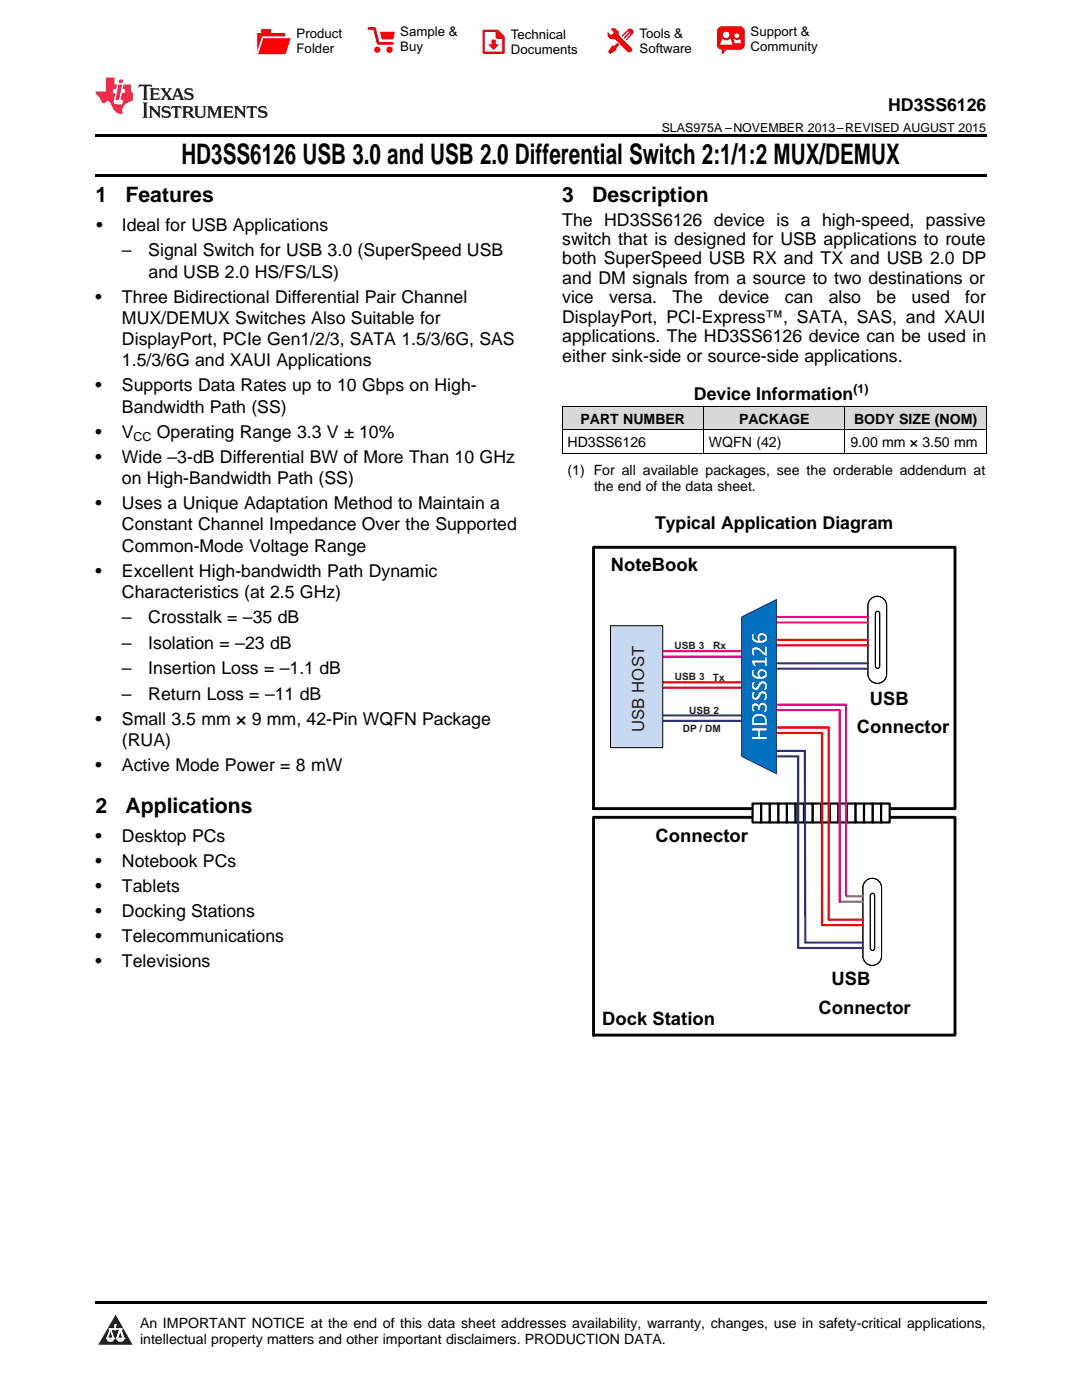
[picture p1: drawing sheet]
<svg xmlns="http://www.w3.org/2000/svg" width="216mm" height="279mm" viewBox="0 0 216 279" stroke-linecap="round" stroke-linejoin="round" font-family="sans-serif">
<g fill="#d8d8d8">
<path d="M112.2 81.2h28.2v4.6h-28.2z"/>
<path d="M140.4 81.2h28.2v4.6h-28.2z"/>
<path d="M168.6 81.2h28.2v4.6h-28.2z"/>
</g>
<path d="M23.1 262.4l3.4 6h-6.9z" fill="#231f20"/>
<path d="M21.4 267.1h1.2l-.3 .5h-.3a.55 .55 0 0 1-.6-.5z" fill-rule="evenodd" fill="#fff"/>
<path d="M21.4 267.1h1.2l-.3 .5h-.3a.55 .55 0 0 1-.6-.5z" fill="none" stroke="#231f20" stroke-width=".34"/>
<path d="M21.4 267.1l1.2 .1-.3 .4h-.5z" fill="none" stroke="#fff" stroke-width=".34"/>
<path d="M23 265.3h.1" fill="none" stroke="#fff" stroke-width=".34"/>
<path d="M23 264.4v.9z" fill="#fff"/>
<path d="M23 264.4v.9z" fill="none" stroke="#fff" stroke-width=".34"/>
<circle cx="23" cy="264.4" r=".17" fill="#fff"/>
<path d="M21.9 265.2h.1" fill="none" stroke="#fff" stroke-width=".34"/>
<path d="M21.9 265.2h2.3z" fill="#fff"/>
<path d="M21.9 265.2h2.3z" fill="none" stroke="#fff" stroke-width=".34"/>
<circle cx="24.2" cy="265.2" r=".17" fill="#fff"/>
<path d="M23.3 267.1h.1" fill="none" stroke="#fff" stroke-width=".34"/>
<path d="M24 265.2l-.7 1.9z" fill="#fff"/>
<path d="M24 265.2l-.7 1.9z" fill="none" stroke="#fff" stroke-width=".34"/>
<path d="M24 265.2l.7 1.9z" fill="#fff"/>
<path d="M24 265.2l.7 1.9z" fill="none" stroke="#fff" stroke-width=".34"/>
<path d="M24.6 267.1h.1" fill="none" stroke="#fff" stroke-width=".34"/>
<circle cx="21.4" cy="267.1" r=".17" fill="#fff"/>
<path d="M22.1 265.2l-.7 1.9z" fill="#fff"/>
<path d="M22.1 265.2l-.7 1.9z" fill="none" stroke="#fff" stroke-width=".34"/>
<path d="M22.1 265.2l.5 1.9z" fill="#fff"/>
<path d="M22.1 265.2l.5 1.9z" fill="none" stroke="#fff" stroke-width=".34"/>
<circle cx="22.6" cy="267.1" r=".17" fill="#fff"/>
<path d="M23.4 267.1h1.3a.65 .65 0 0 1-.7 .5 .65 .65 0 0 1-.6-.5z" fill-rule="evenodd" fill="#fff"/>
<path d="M23.4 267.1h1.3a.65 .65 0 0 1-.7 .5 .65 .65 0 0 1-.6-.5z" fill="none" stroke="#231f20" stroke-width=".34"/>
<path d="M23.4 267.1h1.3l-.4 .5h-.6z" fill="none" stroke="#fff" stroke-width=".34"/>
<path d="M23.3 267.1h.1" fill="none" stroke="#fff" stroke-width=".34"/>
<circle cx="24.7" cy="267.1" r=".17" fill="#fff"/>
<path d="M19 259.7h177.8v.5h-177.8z" fill="#000"/>
<path d="M118.4 109.2h72.2v52.2h-72.2zM118.4 163.1h72.2v43.5h-72.2z" fill="none" stroke="#000" stroke-width=".58"/>
<path d="M132.4 130h16.2" fill="none" stroke="#ed028c" stroke-width=".59"/>
<path d="M132.4 131.1h15.6" fill="none" stroke="#ed028c" stroke-width=".58"/>
<path d="M132.4 136.2h15.6M132.4 137.3h15.6" fill="none" stroke="#f00" stroke-width=".58"/>
<path d="M132.4 142.8h15.6M132.4 143.9h15.6" fill="none" stroke="#2e3092" stroke-width=".58"/>
<path d="M174.1 160.4h1.7v3.7h-1.7z" fill-rule="evenodd" fill="#fff"/>
<path d="M174.1 160.4h1.7v3.7h-1.7z" fill="none" stroke="#000" stroke-width=".43"/>
<path d="M172.4 160.4h1.7v3.7h-1.7z" fill-rule="evenodd" fill="#fff"/>
<path d="M172.4 160.4h1.7v3.7h-1.7z" fill="none" stroke="#000" stroke-width=".43"/>
<path d="M170.7 160.4h1.7v3.7h-1.7z" fill-rule="evenodd" fill="#fff"/>
<path d="M170.7 160.4h1.7v3.7h-1.7z" fill="none" stroke="#000" stroke-width=".43"/>
<path d="M169 160.4h1.7v3.7h-1.7z" fill-rule="evenodd" fill="#fff"/>
<path d="M169 160.4h1.7v3.7h-1.7z" fill="none" stroke="#000" stroke-width=".43"/>
<path d="M167.3 160.4h1.7v3.7h-1.7z" fill-rule="evenodd" fill="#fff"/>
<path d="M167.3 160.4h1.7v3.7h-1.7z" fill="none" stroke="#000" stroke-width=".43"/>
<path d="M165.6 160.4h1.7v3.7h-1.7z" fill-rule="evenodd" fill="#fff"/>
<path d="M165.6 160.4h1.7v3.7h-1.7z" fill="none" stroke="#000" stroke-width=".43"/>
<path d="M163.8 160.4h1.8v3.7h-1.8z" fill-rule="evenodd" fill="#fff"/>
<path d="M163.8 160.4h1.8v3.7h-1.8z" fill="none" stroke="#000" stroke-width=".43"/>
<path d="M162.1 160.4h1.7v3.7h-1.7z" fill-rule="evenodd" fill="#fff"/>
<path d="M162.1 160.4h1.7v3.7h-1.7z" fill="none" stroke="#000" stroke-width=".43"/>
<path d="M160.4 160.4h1.7v3.7h-1.7z" fill-rule="evenodd" fill="#fff"/>
<path d="M160.4 160.4h1.7v3.7h-1.7z" fill="none" stroke="#000" stroke-width=".43"/>
<path d="M158.7 160.4h1.7v3.7h-1.7z" fill-rule="evenodd" fill="#fff"/>
<path d="M158.7 160.4h1.7v3.7h-1.7z" fill="none" stroke="#000" stroke-width=".43"/>
<path d="M157 160.4h1.7v3.7h-1.7z" fill-rule="evenodd" fill="#fff"/>
<path d="M157 160.4h1.7v3.7h-1.7z" fill="none" stroke="#000" stroke-width=".43"/>
<path d="M155.3 160.4h1.7v3.7h-1.7z" fill-rule="evenodd" fill="#fff"/>
<path d="M155.3 160.4h1.7v3.7h-1.7z" fill="none" stroke="#000" stroke-width=".43"/>
<path d="M153.6 160.4h1.7v3.7h-1.7z" fill-rule="evenodd" fill="#fff"/>
<path d="M153.6 160.4h1.7v3.7h-1.7z" fill="none" stroke="#000" stroke-width=".43"/>
<path d="M151.9 160.4h1.7v3.7h-1.7z" fill-rule="evenodd" fill="#fff"/>
<path d="M151.9 160.4h1.7v3.7h-1.7z" fill="none" stroke="#000" stroke-width=".43"/>
<path d="M150.2 160.4h1.7v3.7h-1.7z" fill-rule="evenodd" fill="#fff"/>
<path d="M150.2 160.4h1.7v3.7h-1.7z" fill="none" stroke="#000" stroke-width=".43"/>
<path d="M175.8 160.4h1.7v3.7h-1.7z" fill-rule="evenodd" fill="#fff"/>
<path d="M175.8 160.4h1.7v3.7h-1.7z" fill="none" stroke="#000" stroke-width=".43"/>
<path d="M148 123.1l6.9-3.4v34.7l-6.9-3.5z" fill-rule="evenodd" fill="#0070bf"/>
<path d="M148 123.1l6.9-3.4v34.7l-6.9-3.5z" fill="none" stroke="#17365c" stroke-width=".2"/>
<path d="M149.7 122.5h3.9v29.3h-3.9z" fill-rule="evenodd" fill="#0070bf"/>
<path d="M173.7 119.6a1.87 1.87 0 0 1 2.1-.5 1.87 1.87 0 0 1 1.1 1.8v13.6a1.87 1.87 0 0 1-1.8 1.9 1.87 1.87 0 0 1-1.9-1.9v-13.6v-.5z" fill-rule="evenodd" fill="#fff"/>
<path d="M173.7 119.6a1.87 1.87 0 0 1 2.1-.5 1.87 1.87 0 0 1 1.1 1.8v13.6a1.87 1.87 0 0 1-1.8 1.9 1.87 1.87 0 0 1-1.9-1.9v-13.6v-.5z" fill="none" stroke="#000" stroke-width=".2"/>
<path d="M174.7 122.2a.43 .43 0 0 1 .5-.2 .43 .43 0 0 1 .3 .4v10.6a.43 .43 0 0 1-.4 .4 .43 .43 0 0 1-.4-.4z" fill-rule="evenodd" fill="#fff"/>
<path d="M174.7 122.2a.43 .43 0 0 1 .5-.2 .43 .43 0 0 1 .3 .4v10.6a.43 .43 0 0 1-.4 .4 .43 .43 0 0 1-.4-.4z" fill="none" stroke="#000" stroke-width=".2"/>
<path d="M155.2 123.1h18M155.2 124.2h18M155.2 140.6h13.6M155.2 141.7h12.3" fill="none" stroke="#ed028c" stroke-width=".43"/>
<path d="M155.2 127.7h18M155.2 128.8h18M155.2 145.2h10.2M155.2 146.3h8.9" fill="none" stroke="#f00" stroke-width=".43"/>
<path d="M155.2 132.4h18M155.2 133.5h18M155.2 149.9h5.4M155.2 150.9h4.1" fill="none" stroke="#2e3092" stroke-width=".43"/>
<path d="M172.7 175.8a1.86 1.86 0 0 1 2.1-.4 1.86 1.86 0 0 1 1.1 1.8v13.6a1.86 1.86 0 0 1-1.9 1.9 1.86 1.86 0 0 1-1.8-1.9v-13.6v-.5z" fill-rule="evenodd" fill="#fff"/>
<path d="M172.7 175.8a1.86 1.86 0 0 1 2.1-.4 1.86 1.86 0 0 1 1.1 1.8v13.6a1.86 1.86 0 0 1-1.9 1.9 1.86 1.86 0 0 1-1.8-1.9v-13.6v-.5z" fill="none" stroke="#000" stroke-width=".2"/>
<path d="M173.9 178.3a.43 .43 0 0 1 .6 .4v10.5a.43 .43 0 0 1-.4 .5 .43 .43 0 0 1-.4-.5v-10.5z" fill-rule="evenodd" fill="#fff"/>
<path d="M173.9 178.3a.43 .43 0 0 1 .6 .4v10.5a.43 .43 0 0 1-.4 .5 .43 .43 0 0 1-.4-.5v-10.5z" fill="none" stroke="#000" stroke-width=".2"/>
<path d="M159.3 150.9v38.3h12.9M160.6 149.9l.1 38.2h11.5" fill="none" stroke="#2e3092" stroke-width=".43"/>
<path d="M164.1 146.3v38.3h8.1M165.4 145.2v38.3h6.8" fill="none" stroke="#f00" stroke-width=".43"/>
<path d="M167.5 180h4.7M168.9 178.9h3.3" fill="none" stroke="#a54586" stroke-width=".43"/>
<path d="M167.5 141.7v38.3M168.8 140.6v38.2" fill="none" stroke="#ed028c" stroke-width=".43"/>
<path d="M121.8 124.9h10.4v24.3h-10.4z" fill-rule="evenodd" fill="#c7d9f0"/>
<path d="M112.2 90.4h84.6M112.2 85.8h84.6M112.2 81.1h84.6M112.2 81.2v9.3M140.4 81.2v9.3M168.6 81.2v9.3M196.8 81.2v9.3M121.8 124.9h10.4v24.3h-10.4z" fill="none" stroke="#000" stroke-width=".2"/>
<path d="M19 34.8h177.8v.5h-177.8zM19 26.8h177.8v.6h-177.8z" fill="#000"/>
<path d="M27.7 16.9l-.1 .6 .6-.3h.5v.2v2.2l-.2 .4h1l-.2-.4v-2.2v-.2h.5l.6 .3-.2-.6zM29.9 17.6l.2 .4v1.6l-.2 .4h1.9l.1-.6a1.09 1.09 0 0 1-1.3 .1v-.6h.6l.4 .2v-.7l-.2 .2h-.8v-.6l.2-.1a1.01 1.01 0 0 1 1 .3l-.1-.6zM32 17.6l.9 1.2-1 1.2h.9l-.2-.3 .5-.7 .5 .7-.3 .3h1.7l-.2-.3 .1-.4h1l.1 .4-.2 .3h1l-.3-.4-.7-2h-.5l-1 2.2-.8-1.1 .9-1.1h-.9l.2 .2-.4 .7-.4-.7 .2-.2zM35.4 18l.4 1h-.8zM37 17.7a.66 .66 0 0 0-.2 .8 .66 .66 0 0 0 .6 .4l.7 .2 .1 .2a.8 .8 0 0 1-.7 .4 .8 .8 0 0 1-.7-.5l.1 .8 .2-.2a.94 .94 0 0 0 1.1 .1 .94 .94 0 0 0 .4-.9 1.48 1.48 0 0 0-1.3-.6v-.4a1.1 1.1 0 0 1 1.2 .2l-.2-.6-.2 .1-.5-.1zM28.5 20.4l.2 .4v2.3l-.2 .4h1l-.2-.4v-2.3l.2-.4zM29.7 21.2l.2 .4v1.5l-.2 .4h.8l-.3-.4 .1-1.3 1.6 1.8v-2l.2-.4h-.7l.2 .2v1.1l-1.2-1.3zM32.5 21.3a.66 .66 0 0 0-.2 .8 .66 .66 0 0 0 .6 .4l.6 .2 .2 .2a.8 .8 0 0 1-.8 .4 .8 .8 0 0 1-.7-.5l.2 .7 .2-.1a.94 .94 0 0 0 1 .1 .94 .94 0 0 0 .5-1 1.47 1.47 0 0 0-1.3-.6l-.1-.3a1.1 1.1 0 0 1 1.3 .2l-.2-.6-.2 .1-.5-.2zM34.3 21.2l-.2 .6a.64 .64 0 0 1 .8-.3v1.6l-.2 .4h1l-.3-.4 .1-1.6a.66 .66 0 0 1 .8 .3l-.2-.6zM36.3 21.2l.3 .4v1.5l-.3 .4h1l-.2-.2v-.7h.5l.1 .1a.8 .8 0 0 0 1.2 .7l-1-1a.62 .62 0 0 0 .6-.5 .62 .62 0 0 0-.6-.7zM37.1 21.5h.1a.48 .48 0 0 1 .6 0 .48 .48 0 0 1 .1 .6l-.2 .1-.6 .1zM38.7 21.2l.2 .2a2.29 2.29 0 0 0 .4 2 1.05 1.05 0 0 0 1.7-.7v-1.3l.2-.2h-.8l.2 .4v1.1a.61 .61 0 0 1-.6 .6 .61 .61 0 0 1-.6-.6v-1.1l.3-.4zM41.3 21.2l.3 .4v1.5l-.3 .4h.8l-.2-.4v-1.4l.8 1.9 .9-1.9v1.4l-.2 .4h.9l-.2-.4v-1.5l.2-.4h-.8l-.7 1.5-.6-1.5zM44.5 21.2l.2 .4v1.5l-.2 .4h1.9l.2-.6a1.1 1.1 0 0 1-1.4 .2v-.7h.6l.4 .2v-.6l-.2 .1-.8 .1v-.6l.2-.1a1.02 1.02 0 0 1 1.1 .2l-.2-.5zM46.7 21.2l.2 .4v1.5l-.2 .4h.8l-.3-.4 .1-1.3 1.6 1.8v-2l.2-.4h-.7l.2 .2v1.1l-1.2-1.3zM49.3 21.2l-.1 .6a.64 .64 0 0 1 .8-.3v1.6l-.3 .4h1l-.2-.4v-1.6a.66 .66 0 0 1 .8 .3l-.1-.6zM51.7 21.3a.66 .66 0 0 0-.2 .7 .66 .66 0 0 0 .7 .5l.6 .2 .1 .2a.8 .8 0 0 1-.7 .4 .8 .8 0 0 1-.7-.5l.1 .7 .2-.1a.94 .94 0 0 0 1.1 .1 .94 .94 0 0 0 .4-1 1.48 1.48 0 0 0-1.2-.6l-.1-.3a1.1 1.1 0 0 1 1.2 .2l-.2-.6-.1 .1-.6-.2z" fill="#231f20"/>
<path d="M21.1 15.5v2.8h-2v.4l.9 .9a.96 .96 0 0 0 1 1 .59 .59 0 0 1 .5-.4 .59 .59 0 0 1 .5 .3l.4 .8a1.61 1.61 0 0 0 2.1 1.3 1.63 1.63 0 0 1 1.1-2.2l.9-.3v-1.5a1.6 1.6 0 0 1-.4-1.7h-1.4l-.2 .9h.5l-.2 .8h-.5l-.2 1v.3h.5l-.2 .9h-.7a.74 .74 0 0 1-1-.6l.3-1.6h-.5l.2-.8h.5l.1-.9h-.4v-1.4zM23.7 16.9l-.7 3h.8l.6-3zM23.8 15.9l-.1 .7h.7l.2-.7z" fill="#ee1d23"/>
<g fill="#d60000">
<path d="M52.1 5.8h2v.8h2.8v4.2h-5.5v-4.2h.7z" fill-rule="evenodd"/>
<path d="M52.4 7.5h5.6l-1 3.3h-5.6z" fill-rule="evenodd"/>
</g>
<path d="M52.4 7.4h5.7l-.1 .1h-5.5l-1.1 3.3z" fill-rule="evenodd" fill="#fff"/>
<path d="M52.4 7.4h5.7l-.1 .1h-5.5l-1.1 3.3z" fill="none" stroke="#fff" stroke-width=".2"/>
<path d="M73.6 5.7h1.1l.7 2.9h2.9" fill="none" stroke="#d60000" stroke-width=".55"/>
<g fill="#d60000">
<path d="M75.8 6.3h3l-.4 1.6h-2.2z" fill-rule="evenodd"/>
<circle cx="75.3" cy="9.9" r=".62"/>
<circle cx="77.7" cy="9.9" r=".62"/>
</g>
<path d="M96.5 6.2h2.7l1.3 1.2v3.1h-4z" fill="none" stroke="#d60000" stroke-width=".44"/>
<g fill="#d60000">
<path d="M98.1 7.9h.8v1h.5l-.9 1.1-1-1v-.1h.6z" fill-rule="evenodd"/>
<path d="M98.9 6.2h.3l1.3 1.2v.4h-1.3l-.3-.4z" fill-rule="evenodd"/>
<path d="M121.9 5.7h.8l.7 .6 .1 .7 2.5 2.5-.8 .8-2.3-2.3-1.1-.2-.6-.6v-.8l.7 .6 .5-.4v-.2l-.5-.5z" fill-rule="evenodd"/>
<path d="M122.2 9.1h.4l.5-.5 .4 .4-.5 .5v.4l-1.2 .9-.5-.5z" fill-rule="evenodd"/>
<path d="M125.3 5.9a.67 .67 0 0 1 .9 0 .67 .67 0 0 1 0 .9z" fill-rule="evenodd"/>
<path d="M125.3 5.9l.9 .9-1.2 1.2h-.2v-.2l1-.9v-.2h-.2l-.9 1h-.2v-.2l.9-1 .1-.2h-.3l-.9 1h-.2v-.2z" fill-rule="evenodd"/>
<circle cx="125.6" cy="9.9" r=".54"/>
</g>
<path d="M123.3 6.3v.7" fill="none" stroke="#d60000" stroke-width=".2"/>
<g fill="#d60000">
<path d="M143.4 5.5l.6-.2h3.6a.95 .95 0 0 1 1 .9v2.8a.95 .95 0 0 1-1 .9h-3.6a.95 .95 0 0 1-.9-.9v-2.8z" fill-rule="evenodd"/>
<path d="M144 9.9h.9l-.7 .9h-.2z" fill-rule="evenodd"/>
</g>
<g fill="#fff">
<path d="M146.6 8.6h1.3z"/>
<path d="M144.1 7.8h.3l.1 .2h.8l.2-.2h.3l.4 1.1h-2.5z" fill-rule="evenodd"/>
<path d="M146.4 7.8h.3l.1 .2h.5l.2-.2h.2l.2 .8h-1.3z" fill-rule="evenodd"/>
<circle cx="144.9" cy="6.9" r=".65"/>
<circle cx="147" cy="7.1" r=".48"/>
</g>
<text font-size="5.6" x="36.2" y="32.8">HD3SS6126 USB 3.0 and USB 2.0 Differential Switch 2:1/1:2 MUX/DEMUX</text>
<text font-size="4.6" fill="#fff" x="153" y="148" transform="rotate(-90 153 148)">HD3SS6126</text>
<g font-size="4.2">
<text x="19" y="40.4">1</text>
<text x="25" y="40.4">Features</text>
<text x="112.2" y="40.4">3</text>
<text x="118.2" y="40.4">Description</text>
<text x="19" y="162.3">2</text>
<text x="25" y="162.3">Applications</text>
</g>
<g font-size="3.7">
<text x="121.9" y="113.9">NoteBook</text>
<text x="173.6" y="140.7">USB</text>
<text x="171" y="146.2">Connector</text>
<text x="130.8" y="168.1">Connector</text>
<text x="165.9" y="196.7">USB</text>
<text x="163.3" y="202.3">Connector</text>
<text x="120.1" y="204.5">Dock Station</text>
</g>
<g font-size="3.5">
<text x="177.2" y="22.2">HD3SS6126</text>
<text x="19.2" y="46.1">•</text>
<text x="24.3" y="46.1">Ideal for USB Applications</text>
<text x="112.2" y="45">The HD3SS6126 device is a high-speed, passive</text>
<text x="24.3" y="51.2">–</text>
<text x="29.6" y="51.2">Signal Switch for USB 3.0 (SuperSpeed USB</text>
<text x="112.2" y="48.9">switch that is designed for USB applications to route</text>
<text x="112.2" y="52.8">both SuperSpeed USB RX and TX and USB 2.0 DP</text>
<text x="29.6" y="55.4">and USB 2.0 HS/FS/LS)</text>
<text x="112.2" y="56.7">and DM signals from a source to two destinations or</text>
<text x="19" y="60.4">•</text>
<text x="24.3" y="60.4">Three Bidirectional Differential Pair Channel</text>
<text x="24.3" y="64.6">MUX/DEMUX Switches Also Suitable for</text>
<text x="112.2" y="60.5">vice</text>
<text x="112.2" y="64.4">DisplayPort, PCI-Express™, SATA, SAS, and XAUI</text>
<text x="121.5" y="60.5">versa.</text>
<text x="134.2" y="60.5">The</text>
<text x="143.3" y="60.5">device</text>
<text x="156.6" y="60.5">can</text>
<text x="165.4" y="60.5">also</text>
<text x="174.9" y="60.5">be</text>
<text x="181.9" y="60.5">used</text>
<text x="192.6" y="60.5">for</text>
<text x="24.3" y="68.9">DisplayPort, PCIe Gen1/2/3, SATA 1.5/3/6G, SAS</text>
<text x="112.2" y="68.3">applications. The HD3SS6126 device can be used in</text>
<text x="24.3" y="73.1">1.5/3/6G and XAUI Applications</text>
<text x="112.2" y="72.2">either sink-side or source-side applications.</text>
<text x="19" y="78.1">•</text>
<text x="24.3" y="78.1">Supports Data Rates up to 10 Gbps on High-</text>
<text x="24.3" y="82.3">Bandwidth Path (SS)</text>
<text x="138.5" y="79.9">Device Information</text>
<text x="19" y="87.3">•</text>
<text x="24.3" y="87.3">V</text>
<text x="31.3" y="87.3">Operating Range 3.3 V ± 10%</text>
<text x="19" y="92.4">•</text>
<text x="24.3" y="92.4">Wide –3-dB Differential BW of More Than 10 GHz</text>
<text x="19" y="101.6">•</text>
<text x="24.3" y="96.6">on High-Bandwidth Path (SS)</text>
<text x="24.3" y="101.6">Uses a Unique Adaptation Method to Maintain a</text>
<text x="24.3" y="105.8">Constant Channel Impedance Over the Supported</text>
<text x="130.7" y="105.7">Typical Application Diagram</text>
<text x="24.3" y="110.1">Common-Mode Voltage Range</text>
<text x="19" y="115.1">•</text>
<text x="24.3" y="115.1">Excellent High-bandwidth Path Dynamic</text>
<text x="24.3" y="119.3">Characteristics (at 2.5 GHz)</text>
<text x="24.3" y="124.4">–</text>
<text x="29.6" y="124.4">Crosstalk = –35 dB</text>
<text x="24.3" y="129.5">–</text>
<text x="29.6" y="129.5">Isolation = –23 dB</text>
<text x="24.3" y="134.5">–</text>
<text x="29.6" y="134.5">Insertion Loss = –1.1 dB</text>
<text x="24.3" y="139.6">–</text>
<text x="29.6" y="139.6">Return Loss = –11 dB</text>
<text x="19" y="144.6">•</text>
<text x="24.3" y="144.6">Small 3.5 mm × 9 mm, 42-Pin WQFN Package</text>
<text x="24.3" y="148.9">(RUA)</text>
<text x="19" y="153.9">•</text>
<text x="24.3" y="153.9">Active Mode Power = 8 mW</text>
<text x="19" y="168">•</text>
<text x="19" y="173">•</text>
<text x="24.3" y="168">Desktop PCs</text>
<text x="24.3" y="173">Notebook PCs</text>
<text x="19" y="178">•</text>
<text x="24.3" y="178">Tablets</text>
<text x="19" y="183.1">•</text>
<text x="24.3" y="183.1">Docking Stations</text>
<text x="19" y="188.1">•</text>
<text x="24.3" y="188.1">Telecommunications</text>
<text x="19" y="193.1">•</text>
<text x="24.3" y="193.1">Televisions</text>
</g>
<text font-size="3.4" fill="#231f20" x="128.5" y="146.1" transform="rotate(-90 128.5 146.1)">USB HOST</text>
<g font-size="2.8">
<text x="113.2" y="89.2">HD3SS6126</text>
<text x="115.8" y="84.6">PART NUMBER</text>
<text x="141.5" y="89.2">WQFN (42)</text>
<text x="147.5" y="84.6">PACKAGE</text>
<text x="169.7" y="89.2">9.00 mm × 3.50 mm</text>
<text x="170.4" y="84.6">BODY SIZE (NOM)</text>
<text x="113.2" y="94.7">(1) For all available packages, see the orderable addendum at</text>
<text x="118.5" y="97.9">the end of the data sheet.</text>
<text x="27.9" y="265">An IMPORTANT NOTICE at the end of this data sheet addresses availability, warranty, changes, use in safety-critical applications,</text>
<text x="27.9" y="268.2">intellectual property matters and other important disclaimers. PRODUCTION DATA.</text>
</g>
<g font-size="2.6">
<text x="59.2" y="7.6">Product</text>
<text x="59.2" y="10.6">Folder</text>
<text x="79.9" y="7.3">Sample &amp;</text>
<text x="79.9" y="10.2">Buy</text>
<text x="101.9" y="7.8">Technical</text>
<text x="101.9" y="10.8">Documents</text>
<text x="127.6" y="7.6">Tools &amp;</text>
<text x="127.6" y="10.6">Software</text>
<text x="149.8" y="7.2">Support &amp;</text>
<text x="149.8" y="10.2">Community</text>
</g>
<g font-size="2.5">
<text x="132" y="26.3">SLAS975A –NOVEMBER 2013–REVISED AUGUST 2015</text>
<text x="170.3" y="78.5">(1)</text>
<text x="26.7" y="88.1">CC</text>
</g>
<g font-size="2" fill="#231f20">
<text x="134.6" y="129.5">USB 3</text>
<text x="142.3" y="129.6">Rx</text>
<text x="134.7" y="135.7">USB 3</text>
<text x="142.3" y="135.8">Tx</text>
<text x="137.5" y="142.4">USB 2</text>
<text x="136.3" y="146">DP / DM</text>
</g>
</svg>
